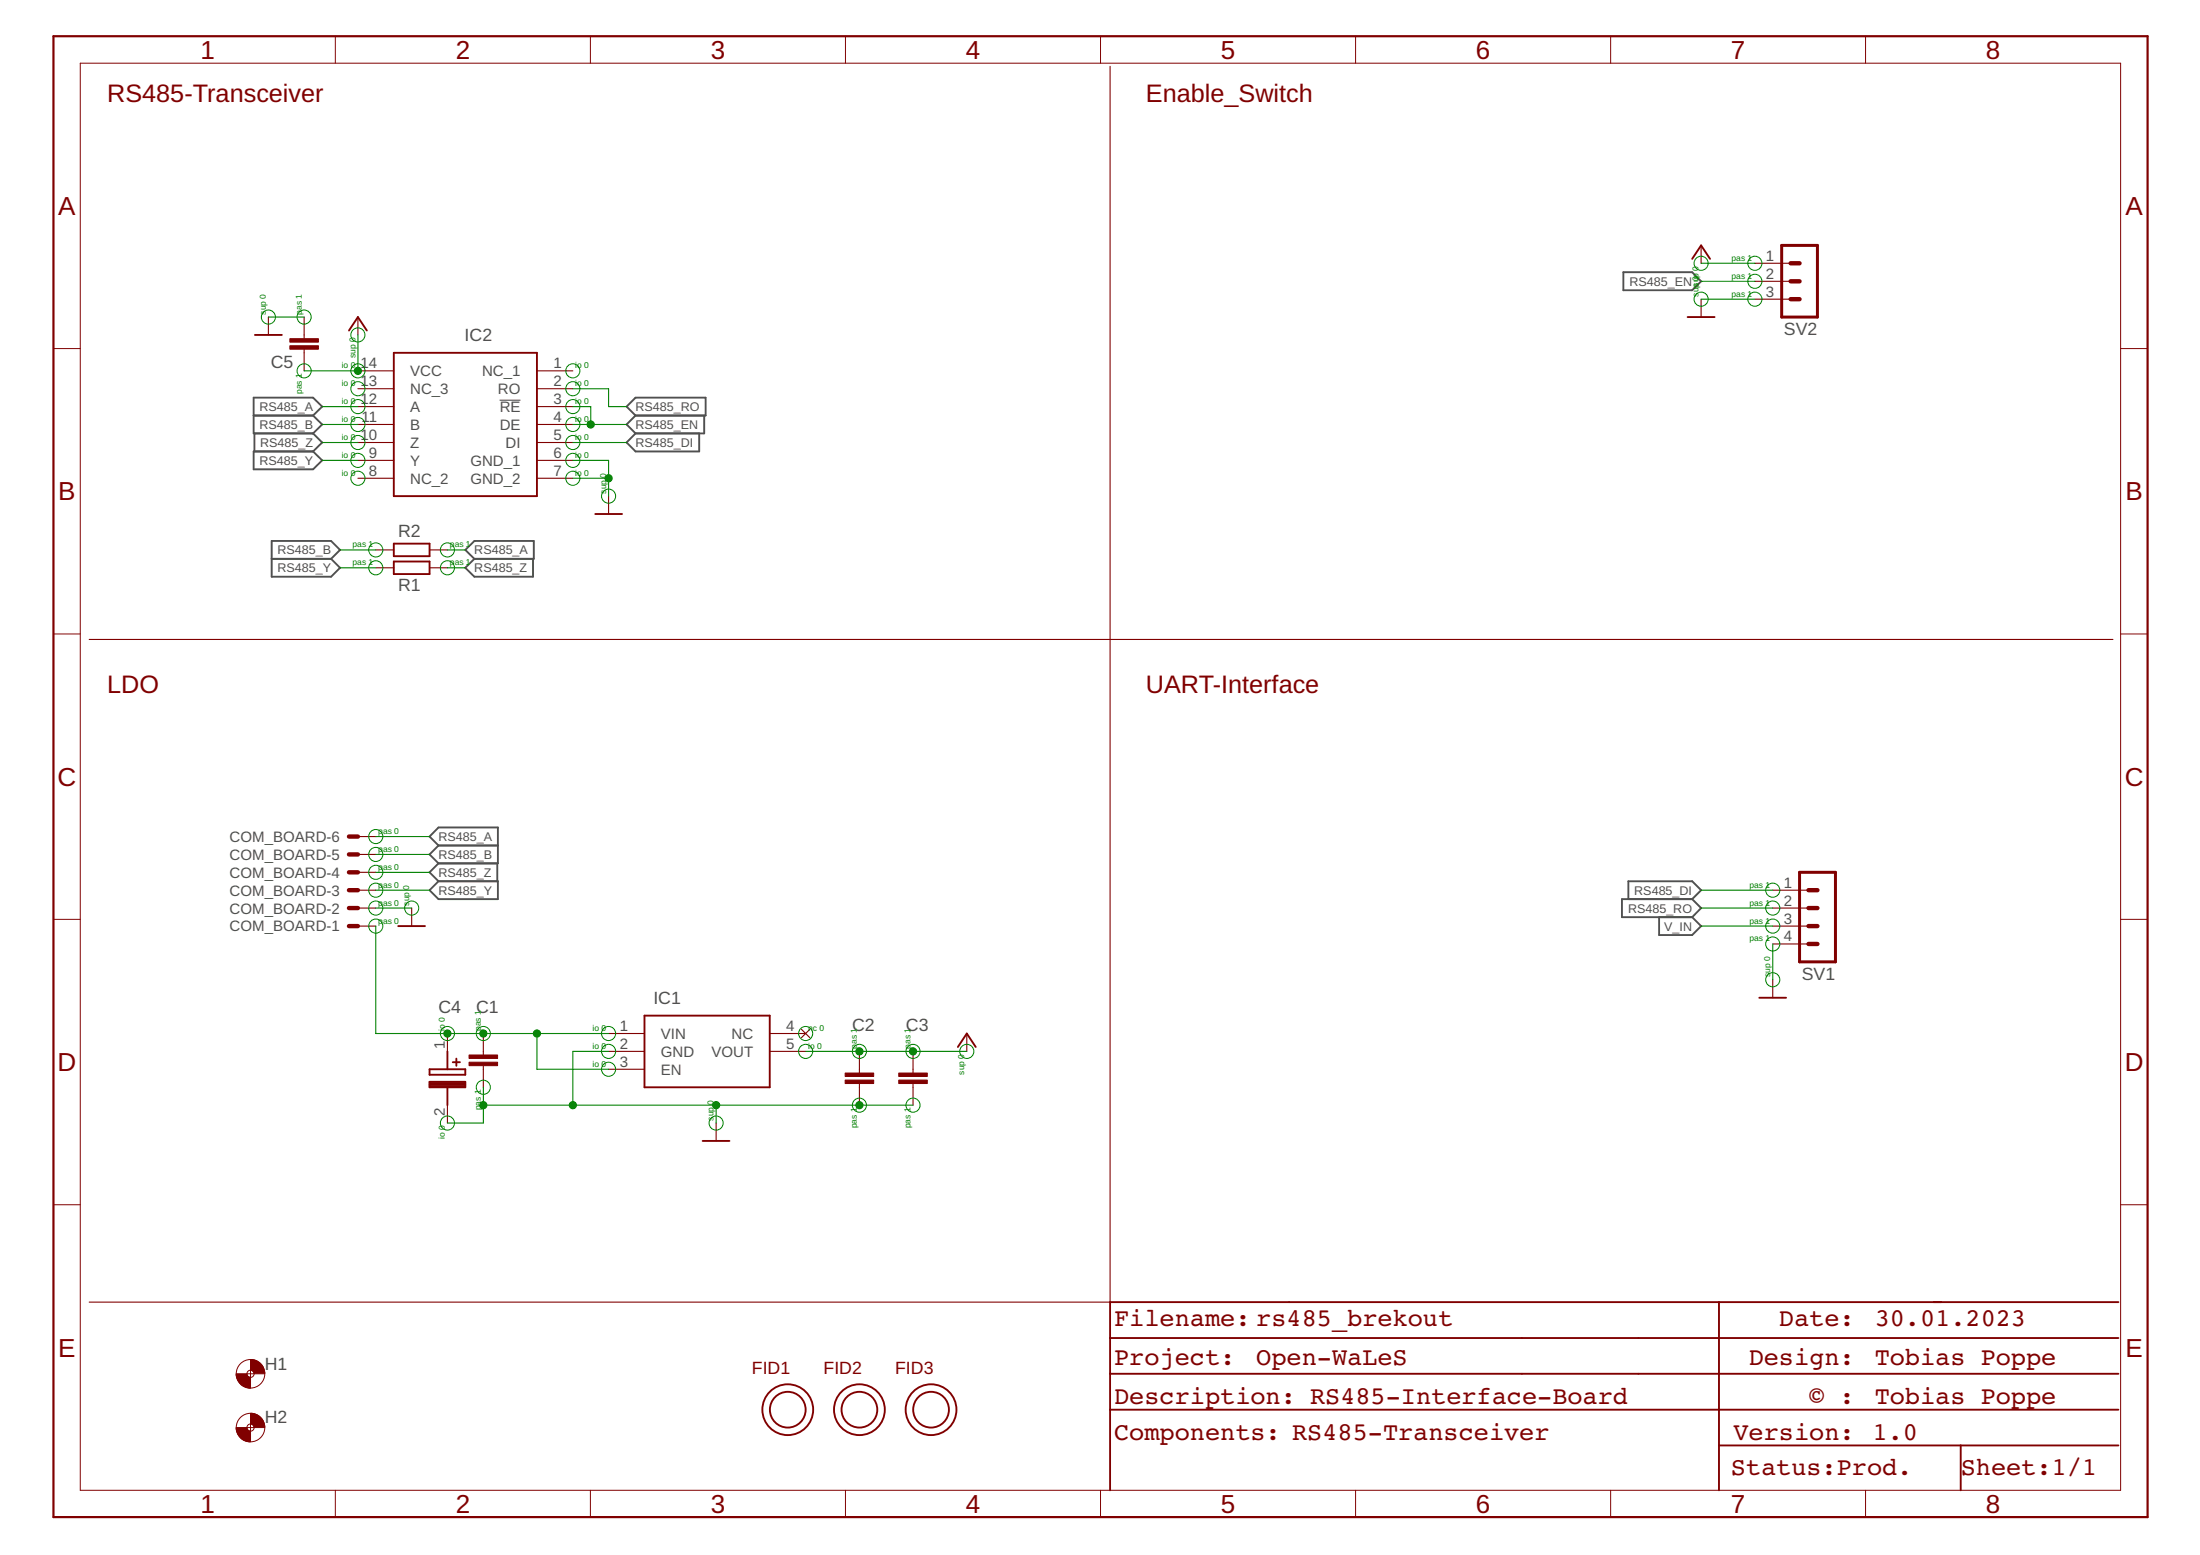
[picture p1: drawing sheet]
<svg xmlns="http://www.w3.org/2000/svg" width="297mm" height="210mm" viewBox="0 0 297 210" stroke-linecap="round" stroke-linejoin="round" font-family="sans-serif">
<path d="M67.5 54h2.8" fill="none" stroke="#505050" stroke-width=".15"/>
<g fill="none" stroke="#505050" stroke-width=".25">
<path d="M219.2 36.7h9.3l1.2 1.3-1.2 1.2h-9.3zM34.2 56.1h8.1M34.4 58.5v2.4M42.3 56.1l1.2-1.2-1.2-1.2h-8.1v4.8h8.1M42.3 56.1l1.2 1.2-1.2 1.2M42.3 58.5l1.2 1.2-1.2 1.2M85.8 56.1l-1.2 1.2 1.2 1.2M85.8 53.7h9.5v2.4h-9.5l-1.2-1.2zM85.8 58.5l-1.2 1.2 1.2 1.2h8.6v-2.4M95.1 56.1v2.4h-9.3M34.2 60.9h8.1l1.2 1.2-1.2 1.3h-8.1zM36.7 73h8l1.2 1.2-1.2 1.2 1.2 1.2-1.2 1.3h-8z"/>
<path d="M36.7 75.4h8M62.8 74.2l1.3-1.2h8v2.4h-8zM64.1 75.4l-1.3 1.2 1.3 1.3h7.9v-2.5M59.2 114.1l-1.2-1.2 1.2-1.2h8v4.8h-8M59.2 114.1h8M59.2 114.1l-1.2 1.2 1.2 1.2M59.2 116.5l-1.2 1.3 1.2 1.2M67.1 116.5v2.5M58 120.2l1.2-1.2h8v2.4h-8zM219.9 121.4v-2.4h8.6l1.2 1.2-1.2 1.2M224 123.8v2.4h4.5l1.2-1.2-1.2-1.2M228.5 121.4h-9.5v2.4h9.5"/>
<path d="M228.5 121.4l1.2 1.2-1.2 1.2"/>
</g>
<g fill="none" stroke="#800000" stroke-width=".15">
<path d="M149.9 9v166.8h-137.9M229.7 33.1v2.4M236.9 35.5h4.9M236.9 38h4.9M36.2 42.8v2.4M41.1 42.8v2.9M41.1 47.2v2.9M48.3 50.1h4.9M48.3 52.5h4.9M48.3 54.9h4.9M48.3 57.3h4.9M48.3 59.7h4.9"/>
<path d="M48.3 42.8v2.4M72.5 50.1h4.8M72.5 52.5h4.8M72.5 54.9h4.8M72.5 57.3h4.8M72.5 59.7h4.8M229.7 40.4v2.4M236.9 40.4h4.9M48.3 62.1h4.9M48.3 64.6h4.9M50.7 76.6h2.5M50.7 74.2h2.5"/>
<path d="M58 76.6h2.4M58 74.2h2.4M72.5 62.1h4.8M72.5 64.6h4.8M82.2 67v2.4M12 86.3h273.3M48.3 117.8h2.4M48.3 115.3h2.4M48.3 112.9h2.4M48.3 125h2.4M48.3 122.6h2.4M48.3 120.2h2.4"/>
<path d="M55.6 122.6v2.4M60.4 139.5v2.4M65.3 139.5v2.9M82.2 139.5h4.8M103.9 139.5h4.9M108.2 138.9l1.1 1.2M109.3 138.9l-1.1 1.2M130.5 139.5v2.4M239.4 125h4.8M239.4 122.6h4.8M239.4 120.2h4.8M239.4 127.4h4.8"/>
<path d="M239.4 132.2v2.5M60.4 149.2v2.4M65.3 143.9v2.9M82.2 141.9h4.8M82.2 144.3h4.8M96.7 151.6v2.4M103.9 141.9h4.9M116 141.9v2.9M116 146.3v2.9M123.3 141.9v2.9M123.3 146.3v2.9"/>
</g>
<g fill="none" stroke="#800000" stroke-width=".25">
<path d="M228.5 34.9l1.2-1.8 1.2 1.8M34.4 45.2h3.7M47.1 44.6l1.2-1.8 1.2 1.8M53.2 47.6h19.3v19.4h-19.3zM227.9 42.8h3.6M53.2 73.4h4.8v1.7h-4.8zM53.2 75.8h4.8v1.7h-4.8zM80.4 69.4h3.6M53.8 125h3.6M87 137.1h16.9v9.7h-16.9zM237.5 134.7h3.7M58 146h4.8v.8h-4.8z"/>
<path d="M58 144.3h4.8v.8h-4.8zM58 146.6h4.8M58 146.4h4.8M58 146.2h4.8M60.4 141.9v2.4M60.4 146.8v2.4M61.1 143.4h1M61.6 142.9v1M94.9 154h3.6M129.3 141.3l1.2-1.8 1.2 1.8M232.1 175.8v25.4M286 175.8h-136.1v25.4"/>
<path d="M149.9 180.6h136.1M149.9 185.4h136.1M149.9 190.3h136.1M232.1 195.1h53.9M264.7 195.1v6.1"/>
<circle cx="106.4" cy="190.3" r="3.4"/>
<circle cx="106.4" cy="190.3" r="2.41"/>
<circle cx="116" cy="190.3" r="3.4"/>
<circle cx="116" cy="190.3" r="2.41"/>
<circle cx="125.7" cy="190.3" r="3.4"/>
<circle cx="125.7" cy="190.3" r="2.41"/>
</g>
<g fill="#800000" stroke="#800000" stroke-width=".14">
<path d="M63.3 143.4h3.9v.4h-3.9z"/>
<path d="M63.3 142.4h3.9v.5h-3.9z"/>
<path d="M114.1 145.8h3.9v.5h-3.9z"/>
<path d="M114.1 144.8h3.9v.5h-3.9z"/>
<path d="M121.3 145.8h3.9v.5h-3.9z"/>
<path d="M121.3 144.8h3.9v.5h-3.9z"/>
<path d="M39.1 45.7h3.9v.5h-3.9z"/>
<path d="M39.1 46.7h3.9v.4h-3.9z"/>
</g>
<g fill="none" stroke="#800000" stroke-width=".59">
<path d="M241.8 38h1.2M241.8 35.5h1.2M241.8 40.4h1.2M47.1 117.8h1.2M47.1 115.3h1.2M47.1 112.9h1.2M47.1 125h1.2M47.1 122.6h1.2M47.1 120.2h1.2M244.2 125h1.2M244.2 122.6h1.2M244.2 120.2h1.2"/>
<path d="M244.2 127.4h1.2"/>
</g>
<g fill="#800000" stroke="#800000" stroke-width=".14">
<path d="M33.8 183.5a1.89 1.89 0 0 1 2 1.9h-1.5a.47 .47 0 0 0-.5-.4z" fill-rule="evenodd"/>
<path d="M31.9 185.4h1.4a.47 .47 0 0 0 .5 .5v1.5a1.93 1.93 0 0 1-1.9-2z" fill-rule="evenodd"/>
<path d="M33.8 190.8a1.89 1.89 0 0 1 2 1.9h-1.5a.47 .47 0 0 0-.5-.5z" fill-rule="evenodd"/>
<path d="M31.9 192.7h1.4a.47 .47 0 0 0 .5 .5v1.4a1.89 1.89 0 0 1-1.9-1.9z" fill-rule="evenodd"/>
</g>
<g fill="none" stroke="#800000" stroke-width=".14">
<path d="M10.8 8.5h275.5v192.7h-275.5zM45.3 4.9v3.6M79.7 4.9v3.6M114.2 4.9v3.6M148.6 4.9v3.6M183 4.9v3.6M217.5 4.9v3.6M251.9 4.9v3.6M7.2 47.1h3.6M286.3 47.1h3.7M7.2 85.6h3.6M286.3 85.6h3.7"/>
<path d="M7.2 124.1h3.6M286.3 124.1h3.7M7.2 162.6h3.6M286.3 162.6h3.7M33.3 185.4h1M33.3 192.7h1M33.8 185v.9M33.8 192.2v1M45.3 201.2v3.6M79.7 201.2v3.6M114.2 201.2v3.6M148.6 201.2v3.6"/>
<path d="M183 201.2v3.6M217.5 201.2v3.6M251.9 201.2v3.6"/>
<circle cx="33.8" cy="192.7" r="1.93"/>
<circle cx="33.8" cy="185.4" r="1.93"/>
<circle cx="33.8" cy="192.7" r=".49"/>
<circle cx="33.8" cy="185.4" r=".49"/>
</g>
<path d="M240.6 33.1h4.8v9.7h-4.8zM243 117.8h4.8v12h-4.8z" fill="none" stroke="#800000" stroke-width=".4"/>
<path d="M7.2 4.9h282.8v199.9h-282.8z" fill="none" stroke="#800000" stroke-width=".3"/>
<g fill="none" stroke="#008000" stroke-width=".14">
<circle cx="229.7" cy="35.5" r=".95"/>
<circle cx="236.9" cy="35.5" r=".95"/>
<circle cx="236.9" cy="38" r=".95"/>
<circle cx="36.2" cy="42.8" r=".95"/>
<circle cx="41.1" cy="50.1" r=".95"/>
<circle cx="41.1" cy="42.8" r=".95"/>
<circle cx="48.3" cy="52.5" r=".95"/>
<circle cx="48.3" cy="54.9" r=".95"/>
<circle cx="48.3" cy="50.1" r=".95"/>
<circle cx="48.3" cy="45.2" r=".95"/>
<circle cx="48.3" cy="57.3" r=".95"/>
<circle cx="48.3" cy="59.7" r=".95"/>
<circle cx="77.3" cy="50.1" r=".95"/>
<circle cx="77.3" cy="57.3" r=".95"/>
<circle cx="77.3" cy="59.7" r=".95"/>
<circle cx="77.3" cy="52.5" r=".95"/>
<circle cx="77.3" cy="54.9" r=".95"/>
<circle cx="229.7" cy="40.4" r=".95"/>
<circle cx="236.9" cy="40.4" r=".95"/>
<circle cx="48.3" cy="64.6" r=".95"/>
<circle cx="48.3" cy="62.1" r=".95"/>
<circle cx="50.7" cy="76.6" r=".95"/>
<circle cx="50.7" cy="74.2" r=".95"/>
<circle cx="60.4" cy="74.2" r=".95"/>
<circle cx="60.4" cy="76.6" r=".95"/>
<circle cx="77.3" cy="62.1" r=".95"/>
<circle cx="77.3" cy="64.6" r=".95"/>
<circle cx="82.2" cy="67" r=".95"/>
<circle cx="50.7" cy="117.8" r=".95"/>
<circle cx="50.7" cy="112.9" r=".95"/>
<circle cx="50.7" cy="115.3" r=".95"/>
<circle cx="50.7" cy="122.6" r=".95"/>
<circle cx="50.7" cy="125" r=".95"/>
<circle cx="50.7" cy="120.2" r=".95"/>
<circle cx="55.6" cy="122.6" r=".95"/>
<circle cx="60.4" cy="139.5" r=".95"/>
<circle cx="65.3" cy="139.5" r=".95"/>
<circle cx="82.2" cy="139.5" r=".95"/>
<circle cx="108.8" cy="139.5" r=".95"/>
<circle cx="239.4" cy="122.6" r=".95"/>
<circle cx="239.4" cy="125" r=".95"/>
<circle cx="239.4" cy="120.2" r=".95"/>
<circle cx="239.4" cy="127.4" r=".95"/>
<circle cx="239.4" cy="132.2" r=".95"/>
<circle cx="60.4" cy="151.6" r=".95"/>
<circle cx="65.3" cy="146.8" r=".95"/>
<circle cx="82.2" cy="144.3" r=".95"/>
<circle cx="82.2" cy="141.9" r=".95"/>
<circle cx="96.7" cy="151.6" r=".95"/>
<circle cx="108.8" cy="141.9" r=".95"/>
<circle cx="116" cy="141.9" r=".95"/>
<circle cx="116" cy="149.2" r=".95"/>
<circle cx="123.3" cy="149.2" r=".95"/>
<circle cx="123.3" cy="141.9" r=".95"/>
<circle cx="130.5" cy="141.9" r=".95"/>
</g>
<g fill="none" stroke="#008000" stroke-width=".15">
<path d="M229.7 35.5h7.2M229.7 38h7.2M36.2 42.8h4.9M43.5 54.9h4.8M43.5 57.3h4.8M43.5 59.7h4.8M48.3 45.2v4.9h-7.2M77.3 52.5h4.9v2.4h2.4M77.3 54.9h2.5v2.4M77.3 57.3h7.3M77.3 59.7h7.3M229.7 40.4h7.2"/>
<path d="M43.5 62.1h4.8M45.9 74.2h4.8M45.9 76.6h4.8M60.4 74.2h2.4M60.4 76.6h2.4M77.3 62.1h4.9v4.9M77.3 64.6h4.9M50.7 112.9h7.3M50.7 115.3h7.3M50.7 117.8h7.3M50.7 122.6h4.9M50.7 125v14.5h31.5"/>
<path d="M50.7 120.2h7.3M72.5 139.5v4.8h9.7M229.7 122.6h9.7M229.7 125h9.7M229.7 120.2h9.7M239.4 127.4v4.8M65.3 149.2h58M65.3 146.8v4.8h-4.9M82.2 141.9h-4.9v7.3M96.7 149.2v2.4M108.8 141.9h21.7"/>
</g>
<g fill="#008000" stroke="#008000" stroke-width=".14">
<circle cx="116" cy="149.2" r=".49"/>
<circle cx="65.3" cy="149.2" r=".49"/>
<circle cx="96.7" cy="149.2" r=".49"/>
<circle cx="77.3" cy="149.2" r=".49"/>
<circle cx="82.2" cy="64.6" r=".49"/>
<circle cx="116" cy="141.9" r=".49"/>
<circle cx="123.3" cy="141.9" r=".49"/>
<circle cx="48.3" cy="50.1" r=".49"/>
<circle cx="72.5" cy="139.5" r=".49"/>
<circle cx="65.3" cy="139.5" r=".49"/>
<circle cx="60.4" cy="139.5" r=".49"/>
<circle cx="79.8" cy="57.3" r=".49"/>
</g>
<g font-size="3.5" fill="#800000">
<text x="27.1" y="7.9">1</text>
<text x="61.5" y="7.9">2</text>
<text x="96" y="7.9">3</text>
<text x="130.4" y="7.9">4</text>
<text x="164.8" y="7.9">5</text>
<text x="199.3" y="7.9">6</text>
<text x="233.7" y="7.9">7</text>
<text x="268.1" y="7.9">8</text>
<text x="7.9" y="29">A</text>
<text x="287" y="29">A</text>
<text x="7.9" y="67.5">B</text>
<text x="287" y="67.5">B</text>
<text x="7.8" y="106.1">C</text>
<text x="286.9" y="106.1">C</text>
<text x="7.8" y="144.6">D</text>
<text x="286.9" y="144.6">D</text>
<text x="7.9" y="183.1">E</text>
<text x="287" y="183.1">E</text>
<text x="27.1" y="204.2">1</text>
<text x="61.5" y="204.2">2</text>
<text x="96" y="204.2">3</text>
<text x="130.4" y="204.2">4</text>
<text x="164.8" y="204.2">5</text>
<text x="199.3" y="204.2">6</text>
<text x="233.7" y="204.2">7</text>
<text x="268.1" y="204.2">8</text>
</g>
<g font-size="3.4" fill="#800000">
<text x="14.5" y="13.8">RS485-Transceiver</text>
<text x="154.7" y="13.8">Enable_Switch</text>
<text x="14.5" y="93.6">LDO</text>
<text x="154.7" y="93.6">UART-Interface</text>
<text x="150.4" y="178.9">Filename: rs485_brekout</text>
<text x="240.2" y="178.9">Date:</text>
<text x="253.1" y="178.9">30.01.2023</text>
<text x="150.4" y="184.2">Project:</text>
<text x="169.6" y="184.2">Open-WaLeS</text>
<text x="236.1" y="184.2">Design:</text>
<text x="253.1" y="184.2">Tobias Poppe</text>
<text x="150.4" y="189.5">Description: RS485-Interface-Board</text>
<text x="244.3" y="189.5">© :</text>
<text x="253.1" y="189.5">Tobias Poppe</text>
<text x="150.4" y="194.3">Components: RS485-Transceiver</text>
<text x="234" y="194.3">Version:</text>
<text x="252.8" y="194.3">1.0</text>
<text x="233.7" y="199.2">Status:Prod.</text>
<text x="264.7" y="199.2">Sheet:1/1</text>
</g>
<g font-size="2.4" fill="#505050">
<text x="62.7" y="46.1">IC2</text>
<text x="240.9" y="45.2">SV2</text>
<text x="36.6" y="49.7">C5</text>
<text x="53.7" y="72.5">R2</text>
<text x="53.7" y="79.8">R1</text>
<text x="59.2" y="136.7">C4</text>
<text x="64.3" y="136.7">C1</text>
<text x="88.2" y="135.5">IC1</text>
<text x="243.3" y="132.3">SV1</text>
<text x="115.1" y="139.1">C2</text>
<text x="122.3" y="139.1">C3</text>
<text x="35.8" y="184.9">H1</text>
<text x="35.8" y="192.1">H2</text>
</g>
<g font-size="2.4" fill="#800000">
<text x="101.5" y="185.4">FID1</text>
<text x="111.2" y="185.4">FID2</text>
<text x="120.9" y="185.4">FID3</text>
</g>
<g font-size="2" fill="#505050">
<text x="238.4" y="35.2">1</text>
<text x="238.4" y="37.6">2</text>
<text x="238.4" y="40">3</text>
<text x="48.7" y="49.7">14</text>
<text x="48.7" y="52.1">13</text>
<text x="55.4" y="50.8">VCC</text>
<text x="55.4" y="53.2">NC_3</text>
<text x="65.1" y="50.8">NC_1</text>
<text x="67.2" y="53.2">RO</text>
<text x="74.7" y="49.7">1</text>
<text x="74.7" y="52.1">2</text>
<text x="48.7" y="54.5">12</text>
<text x="48.7" y="59.4">10</text>
<text x="48.8" y="57">11</text>
<text x="55.4" y="55.6">A</text>
<text x="55.4" y="58">B</text>
<text x="67.5" y="55.6">RE</text>
<text x="67.5" y="58">DE</text>
<text x="74.7" y="54.5">3</text>
<text x="74.7" y="57">4</text>
<text x="74.7" y="59.4">5</text>
<text x="49.8" y="61.8">9</text>
<text x="49.8" y="64.2">8</text>
<text x="55.4" y="60.5">Z</text>
<text x="55.4" y="62.9">Y</text>
<text x="55.4" y="65.3">NC_2</text>
<text x="63.5" y="62.9">GND_1</text>
<text x="63.5" y="65.3">GND_2</text>
<text x="68.2" y="60.4">DI</text>
<text x="74.7" y="61.8">6</text>
<text x="74.7" y="64.2">7</text>
<text x="31" y="113.6">COM_BOARD-6</text>
<text x="31" y="118.5">COM_BOARD-4</text>
<text x="31" y="116.1">COM_BOARD-5</text>
<text x="240.8" y="119.8">1</text>
<text x="31" y="125.7">COM_BOARD-1</text>
<text x="31" y="123.3">COM_BOARD-2</text>
<text x="31" y="120.9">COM_BOARD-3</text>
<text x="240.8" y="122.2">2</text>
<text x="240.8" y="124.7">3</text>
<text x="240.8" y="127.1">4</text>
<text x="60.1" y="141.6" transform="rotate(-90 60.1 141.6)">1</text>
<text x="83.7" y="139.2">1</text>
<text x="83.7" y="141.6">2</text>
<text x="89.2" y="140.2">VIN</text>
<text x="89.2" y="142.7">GND</text>
<text x="96.1" y="142.7">VOUT</text>
<text x="98.8" y="140.2">NC</text>
<text x="106.2" y="139.2">4</text>
<text x="106.2" y="141.6">5</text>
<text x="83.7" y="144">3</text>
<text x="89.2" y="145.1">EN</text>
<text x="60.1" y="150.6" transform="rotate(-90 60.1 150.6)">2</text>
</g>
<g font-size="1.7" fill="#505050">
<text x="220" y="38.6">RS485_EN</text>
<text x="35" y="55.5">RS485_A</text>
<text x="35" y="57.9">RS485_B</text>
<text x="85.8" y="57.9">RS485_EN</text>
<text x="85.8" y="55.5">RS485_RO</text>
<text x="35" y="62.7">RS485_Y</text>
<text x="35.1" y="60.3">RS485_Z</text>
<text x="85.8" y="60.3">RS485_DI</text>
<text x="37.5" y="74.8">RS485_B</text>
<text x="37.5" y="77.2">RS485_Y</text>
<text x="64" y="74.8">RS485_A</text>
<text x="64" y="77.3">RS485_Z</text>
<text x="59.2" y="113.5">RS485_A</text>
<text x="59.2" y="115.9">RS485_B</text>
<text x="59.2" y="118.4">RS485_Z</text>
<text x="59.2" y="120.8">RS485_Y</text>
<text x="219.8" y="123.2">RS485_RO</text>
<text x="220.7" y="120.8">RS485_DI</text>
<text x="224.7" y="125.6">V_IN</text>
</g>
<g font-size="1.1" fill="#008000">
<text x="233.8" y="35.2">pas 1</text>
<text x="229.3" y="40" transform="rotate(-90 229.3 40)">supsu0p 0</text>
<text x="233.8" y="37.6">pas 1</text>
<text x="233.8" y="40">pas 1</text>
<text x="35.9" y="42.5" transform="rotate(-90 35.9 42.5)">sup 0</text>
<text x="40.7" y="42.5" transform="rotate(-90 40.7 42.5)">pas 1</text>
<text x="40.7" y="53.2" transform="rotate(-90 40.7 53.2)">pas 1</text>
<text x="46.1" y="49.7">io 0</text>
<text x="46.1" y="52.1">io 0</text>
<text x="48" y="48.3" transform="rotate(-90 48 48.3)">sup 0</text>
<text x="77.7" y="49.7">io 0</text>
<text x="77.7" y="52.1">io 0</text>
<text x="46.1" y="54.5">io 0</text>
<text x="46.1" y="57">io 0</text>
<text x="46.1" y="59.4">io 0</text>
<text x="77.7" y="54.5">io 0</text>
<text x="77.7" y="57">io 0</text>
<text x="77.7" y="59.4">io 0</text>
<text x="46.1" y="61.8">io 0</text>
<text x="46.1" y="64.2">io 0</text>
<text x="77.7" y="61.8">io 0</text>
<text x="77.7" y="64.2">io 0</text>
<text x="81.8" y="64.5" transform="rotate(-90 81.8 64.5)">0</text>
<text x="81.8" y="66.6" transform="rotate(-90 81.8 66.6)">sup</text>
<text x="47.6" y="76.3">pas 1</text>
<text x="47.6" y="73.9">pas 1</text>
<text x="60.8" y="76.3">pas 1</text>
<text x="60.8" y="73.9">pas 1</text>
<text x="51.1" y="112.6">pas 0</text>
<text x="51.1" y="119.8">pas 0</text>
<text x="51.1" y="117.4">pas 0</text>
<text x="51.1" y="115">pas 0</text>
<text x="236.2" y="119.8">pas 1</text>
<text x="51.1" y="124.7">pas 0</text>
<text x="51.1" y="122.2">pas 0</text>
<text x="55.2" y="122.2" transform="rotate(-90 55.2 122.2)">sup</text>
<text x="55.2" y="120.1" transform="rotate(-90 55.2 120.1)">0</text>
<text x="236.2" y="122.2">pas 1</text>
<text x="236.2" y="124.7">pas 1</text>
<text x="236.2" y="127.1">pas 1</text>
<text x="239" y="131.9" transform="rotate(-90 239 131.9)">sup 0</text>
<text x="60.1" y="139.2" transform="rotate(-90 60.1 139.2)">io 0</text>
<text x="64.9" y="139.2" transform="rotate(-90 64.9 139.2)">pas 1</text>
<text x="80" y="139.2">io 0</text>
<text x="80" y="141.6">io 0</text>
<text x="109.1" y="139.2">nc 0</text>
<text x="109.1" y="141.6">io 0</text>
<text x="115.7" y="141.6" transform="rotate(-90 115.7 141.6)">pas 1</text>
<text x="122.9" y="141.6" transform="rotate(-90 122.9 141.6)">pas 1</text>
<text x="64.9" y="149.9" transform="rotate(-90 64.9 149.9)">pas 1</text>
<text x="80" y="144">io 0</text>
<text x="96.3" y="149.1" transform="rotate(-90 96.3 149.1)">0</text>
<text x="130.2" y="145.1" transform="rotate(-90 130.2 145.1)">sup 0</text>
<text x="60.1" y="153.8" transform="rotate(-90 60.1 153.8)">io 0</text>
<text x="96.3" y="151.3" transform="rotate(-90 96.3 151.3)">sup</text>
<text x="115.7" y="152.3" transform="rotate(-90 115.7 152.3)">pas 1</text>
<text x="122.9" y="152.3" transform="rotate(-90 122.9 152.3)">pas 1</text>
</g>
</svg>
